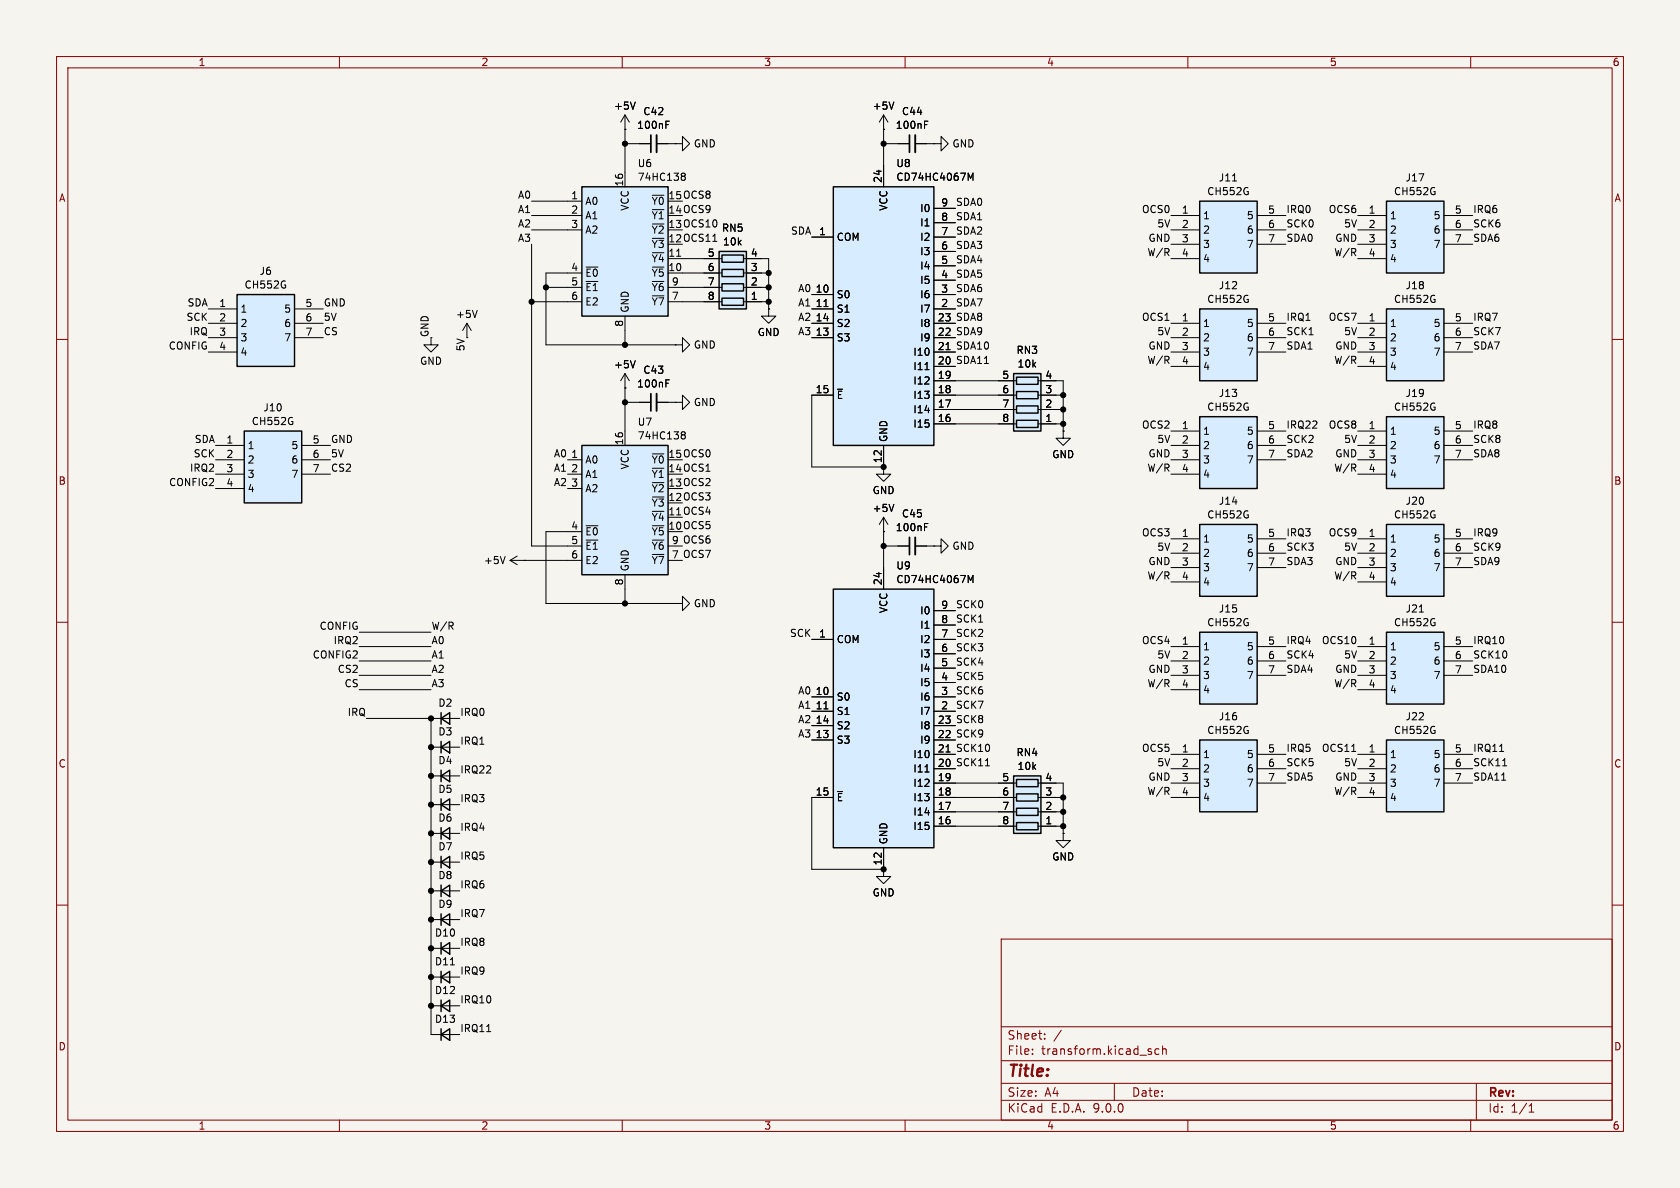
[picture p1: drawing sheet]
<svg xmlns="http://www.w3.org/2000/svg" width="297mm" height="210mm" viewBox="0 0 297 210" stroke-linecap="round" stroke-linejoin="round" font-family="sans-serif">
<path d="M0 0h297v210h-297z" fill="#f5f4ef" stroke="#f5f4ef" stroke-width=".18"/>
<g fill="none" stroke="#840000" stroke-width=".18">
<path d="M10 10h277v190h-277zM12 12h273v186h-273zM60 10v2M110 10v2M160 10v2M210 10v2M260 10v2M10 60h2M285 60h2M10 110h2M285 110h2M10 160h2"/>
<path d="M177 166h108v32h-108zM285 160h2M60 198v2M110 198v2M160 198v2M177 194.5h108M177 191.5h108M177 187.5h108M177 181.5h108M182.5 186.3v.1M182.5 185.5v.1M184.7 183.6v.1"/>
<path d="M184.7 182.8v.1M187.6 182.1l-1.3 2M197 191.5v3M203.2 185.9l.3 .1 .1 .2-.2 .2h-.3M203.2 185.4l.3 .1M204.9 185.5l-.4-.1-.3 .3v.4l.1 .2h.6M205.5 185.5l.2-.1 .4 .1 .1 .9M205.5 184.9v1.5M210 198v2M260 198v2M261 191.5v6.5M270.3 196.6h.9"/>
<path d="M270.3 195.5l.4-.4v1.5"/>
</g>
<path d="M245.1 73.7h10.2v12.7h-10.2z" fill="#d7ecff"/>
<path d="M245.1 73.7h10.2v12.7h-10.2zM78 132.1l1.5-1v2zM78 131.1v2M78 142.2l1.5-1v2.1zM78 141.2v2.1M78 182.9l1.5-1v2zM78 181.9v2" fill="none" stroke="#000" stroke-width=".25"/>
<path d="M188 76.2v1.3h1.2l-1.2 1.2-1.3-1.2h1.3M188 76.2h.1M240 76.2h5.1M240 78.7h5.1M255.3 76.2h5M255.3 78.7h5M240 81.3h5.1M240 83.8h5.1M255.3 81.3h5M76.2 132.1h5.1M76.2 142.2h5.1M76.2 182.9h5.1" fill="none" stroke="#000" stroke-width=".18"/>
<path d="M212.1 130.8h10.1v12.7h-10.1z" fill="#d7ecff"/>
<path d="M212.1 130.8h10.1v12.7h-10.1z" fill="none" stroke="#000" stroke-width=".25"/>
<path d="M207 133.4h5.1M207 135.9h5.1M207 138.4h5.1M222.2 133.4h5.1M222.2 135.9h5.1M222.2 138.4h5.1M207 141h5.1" fill="none" stroke="#000" stroke-width=".18"/>
<path d="M212.1 35.6h10.1v12.7h-10.1z" fill="#d7ecff"/>
<path d="M212.1 35.6h10.1v12.7h-10.1zM78 137.2l1.5-1.1v2.1zM78 136.1v2.1M78 152.4l1.5-1v2zM78 147.3l1.5-1v2zM78 146.3v2M78 151.4v2" fill="none" stroke="#000" stroke-width=".25"/>
<g fill="none" stroke="#000" stroke-width=".18">
<path d="M207 38.1h5.1M217.9 32h.7M222.2 38.1h5.1M207 40.6h5.1M207 43.2h5.1M207 45.7h5.1M222.2 40.6h5.1M222.2 43.2h5.1M76.2 137.2h5.1M76.2 152.4h5.1M76.2 147.3h5.1M188 147.3v1.3h1.2l-1.2 1.3-1.3-1.3h1.3"/>
<path d="M188 147.3h.1"/>
</g>
<path d="M245.1 130.8h10.2v12.7h-10.2z" fill="#d7ecff"/>
<path d="M245.1 130.8h10.2v12.7h-10.2z" fill="none" stroke="#000" stroke-width=".25"/>
<path d="M240 133.4h5.1M240 135.9h5.1M240 138.4h5.1M255.3 133.4h5M255.3 135.9h5M255.3 138.4h5M240 141h5.1" fill="none" stroke="#000" stroke-width=".18"/>
<path d="M245.1 92.7h10.2v12.7h-10.2z" fill="#d7ecff"/>
<path d="M245.1 92.7h10.2v12.7h-10.2z" fill="none" stroke="#000" stroke-width=".25"/>
<path d="M76.2 59.7v1.3h1.3l-1.3 1.2-1.3-1.2h1.3M82.5 57.2l-.7 1.2M82.5 57.2l.8 1.2M82.5 57.2v2.5M84.4 54.9l-.5 1.2M240 95.3h5.1M240 97.8h5.1M255.3 95.3h5M255.3 97.8h5M240 100.3h5.1M240 102.9h5.1M255.3 100.3h5" fill="none" stroke="#000" stroke-width=".18"/>
<path d="M179.2 66h4.8v10.2h-4.8z" fill="#d7ecff"/>
<path d="M179.2 66h4.8v10.2h-4.8zM179.7 74.3h3.8v1.3h-3.8zM179.7 71.8h3.8v1.2h-3.8zM179.7 69.2h3.8v1.3h-3.8zM179.7 66.7h3.8v1.2h-3.8zM78 127l1.5-1v2zM78 126v2" fill="none" stroke="#000" stroke-width=".25"/>
<g fill="none" stroke="#000" stroke-width=".18">
<path d="M176.5 74.9h3.2M176.5 72.4h3.2M176.5 69.9h3.2M176.5 67.3h3.2M183.5 74.9h3.2M183.5 72.4h3.2M183.5 69.9h3.2M183.5 67.3h3.2M156.2 82.6v1.2h1.3l-1.3 1.3-1.3-1.3h1.3M156.2 82.6h.1M156.2 94h.1M156.2 91.4l-.8 1.3"/>
<path d="M156.2 91.4l.8 1.3M156.2 91.4v2.6M158 89.2l-.4 1.2M76.2 127h5.1"/>
</g>
<path d="M41.9 52.1h10.2v12.7h-10.2z" fill="#d7ecff"/>
<path d="M41.9 52.1h10.2v12.7h-10.2z" fill="none" stroke="#000" stroke-width=".25"/>
<path d="M36.8 54.6h5.1M36.8 57.2h5.1M36.8 59.7h5.1M52.1 54.6h5M52.1 57.2h5M52.1 59.7h5M36.8 62.2h5.1" fill="none" stroke="#000" stroke-width=".18"/>
<path d="M43.2 76.2h10.1v12.7h-10.1z" fill="#d7ecff"/>
<path d="M43.2 76.2h10.1v12.7h-10.1z" fill="none" stroke="#000" stroke-width=".25"/>
<g fill="none" stroke="#000" stroke-width=".18">
<path d="M38.1 78.7h5.1M53.3 78.7h5.1M119.4 71.1h1.2v-1.2l1.3 1.2-1.3 1.3v-1.3M119.4 71.1h.1M38.1 81.3h5.1M38.1 83.8h5.1M38.1 86.4h5.1M53.3 81.3h5.1M53.3 83.8h5.1M158.7 96.5h2.1M161.8 96.5h2M163.4 93.2h.5"/>
<path d="M163.4 92.5h.6M165.1 96.5h1.3v-1.2l1.2 1.2-1.2 1.3v-1.3M165.1 96.5h.1"/>
</g>
<path d="M160.8 95v3" fill="none" stroke="#000" stroke-width=".3"/>
<path d="M161.8 95v3" fill="none" stroke="#000" stroke-width=".33"/>
<path d="M245.1 111.8h10.2v12.7h-10.2z" fill="#d7ecff"/>
<path d="M245.1 111.8h10.2v12.7h-10.2z" fill="none" stroke="#000" stroke-width=".25"/>
<path d="M240 114.3h5.1M240 116.8h5.1M240 119.4h5.1M250.9 108.2h.7M255.3 114.3h5M255.3 116.8h5M255.3 119.4h5M240 121.9h5.1" fill="none" stroke="#000" stroke-width=".18"/>
<path d="M245.1 35.6h10.2v12.7h-10.2z" fill="#d7ecff"/>
<path d="M245.1 35.6h10.2v12.7h-10.2z" fill="none" stroke="#000" stroke-width=".25"/>
<path d="M240 38.1h5.1M255.3 38.1h5M240 40.6h5.1M240 43.2h5.1M240 45.7h5.1M255.3 40.6h5M255.3 43.2h5M156.2 153.7v1.2h1.3l-1.3 1.3-1.3-1.3h1.3M156.2 153.7h.1" fill="none" stroke="#000" stroke-width=".18"/>
<path d="M127.1 44.5h4.9v10.1h-4.9z" fill="#d7ecff"/>
<path d="M127.1 44.5h4.9v10.1h-4.9zM127.6 52.7h3.8v1.3h-3.8zM127.6 50.2h3.8v1.2h-3.8zM127.6 47.6h3.8v1.3h-3.8zM127.6 45.1h3.8v1.3h-3.8z" fill="none" stroke="#000" stroke-width=".25"/>
<g fill="none" stroke="#000" stroke-width=".18">
<path d="M112.3 18l-.4 1.3M110.5 22.9h.1M110.5 20.3l-.8 1.3M110.5 20.3l.8 1.3M110.5 20.3v2.6M124.5 53.3h3.1M124.5 50.8h3.1M124.5 48.3h3.1M124.5 45.7h3.1M131.4 53.3h3.2M131.4 50.8h3.2M131.4 48.3h3.2"/>
<path d="M131.4 45.7h3.2"/>
</g>
<path d="M212.1 73.7h10.1v12.7h-10.1z" fill="#d7ecff"/>
<path d="M212.1 73.7h10.1v12.7h-10.1z" fill="none" stroke="#000" stroke-width=".25"/>
<path d="M207 76.2h5.1M207 78.7h5.1M222.2 76.2h5.1M222.2 78.7h5.1M207 81.3h5.1M207 83.8h5.1M222.2 81.3h5.1" fill="none" stroke="#000" stroke-width=".18"/>
<path d="M212.1 92.7h10.1v12.7h-10.1z" fill="#d7ecff"/>
<path d="M212.1 92.7h10.1v12.7h-10.1z" fill="none" stroke="#000" stroke-width=".25"/>
<path d="M207 95.3h5.1M207 97.8h5.1M222.2 95.3h5.1M222.2 97.8h5.1M207 100.3h5.1M207 102.9h5.1M222.2 100.3h5.1" fill="none" stroke="#000" stroke-width=".18"/>
<path d="M147.3 104.1h17.8v45.8h-17.8z" fill="#d7ecff"/>
<path d="M147.3 104.1h17.8v45.8h-17.8zM78 172.7l1.5-1v2zM78 171.7v2" fill="none" stroke="#000" stroke-width=".25"/>
<g fill="none" stroke="#000" stroke-width=".18">
<path d="M143.5 113h3.8M156.2 100.3v3.8M165.1 113h3.8M165.1 108h3.8M165.1 110.5h3.8M165.1 115.6h3.8M165.1 118.1h3.8M171.2 101.7l.4 .9 .4-.9v1.3M143.5 123.2h3.8M143.5 125.7h3.8M143.5 128.3h3.8M143.5 130.8h3.8"/>
<path d="M145.7 125.3h.7M148.1 139.9h.9M163.5 136.5h.7M165.1 123.2h3.8M165.1 125.7h3.8M165.1 128.3h3.8M165.1 130.8h3.8M165.1 120.7h3.8M165.1 133.4h3.8M165.1 135.9h3.8M165.1 138.4h3.8M167.2 132.9h.8"/>
<path d="M143.5 141h3.8M156.2 149.9v3.8M165.1 141h3.8M165.1 143.5h3.8M165.1 146.1h3.8M76.2 172.7h5.1M79.6 170.6h.7"/>
</g>
<path d="M245.1 54.6h10.2v12.7h-10.2z" fill="#d7ecff"/>
<path d="M245.1 54.6h10.2v12.7h-10.2z" fill="none" stroke="#000" stroke-width=".25"/>
<g fill="none" stroke="#000" stroke-width=".18">
<path d="M240 57.2h5.1M240 59.7h5.1M255.3 57.2h5M255.3 59.7h5M113 71.1h2.1M116.1 71.1h2M117.7 67.8h.4M117.7 67.1h.6M119.4 61h1.2v-1.3l1.3 1.3-1.3 1.2v-1.2M119.4 61h.1M240 62.2h5.1M240 64.8h5.1"/>
<path d="M255.3 62.2h5M119.4 106.7h1.2v-1.3l1.3 1.3-1.3 1.3v-1.3M119.4 106.7h.1"/>
</g>
<path d="M115.1 69.6v3" fill="none" stroke="#000" stroke-width=".3"/>
<path d="M116.1 69.6v3" fill="none" stroke="#000" stroke-width=".33"/>
<path d="M102.9 78.7h15.2v22.9h-15.2z" fill="#d7ecff"/>
<path d="M102.9 78.7h15.2v22.9h-15.2z" fill="none" stroke="#000" stroke-width=".25"/>
<g fill="none" stroke="#000" stroke-width=".18">
<path d="M158 18l-.4 1.3M119.4 25.4h1.2v-1.3l1.3 1.3-1.3 1.3v-1.3M119.4 25.4h.1M156.2 22.9h.1M156.2 20.3l-.8 1.3M156.2 20.3l.8 1.3M156.2 20.3v2.6M158.7 25.4h2.1M161.8 25.4h2M163.4 22h.5M163.4 21.4h.6M165.1 25.4h1.3v-1.3l1.2 1.3-1.2 1.3v-1.3"/>
<path d="M165.1 25.4h.1M110.5 68.6h.1M110.5 66v2.6M110.5 76.2v2.5M110.5 66l-.8 1.3M110.5 66l.8 1.3M112.3 63.8l-.4 1.2M120.5 76.8l.2 .1M120.5 76.4l.4-.1 .2 .2 .1 .1-.3 .3M120.7 76.9h.2M120.7 76.9h-.2M120.9 76.9l.3 .2-.1 .4-.2 .1-.4-.1"/>
<path d="M100.3 81.3h2.6M100.3 83.8h2.6M100.3 86.4h2.6M100.3 94h2.6M100.3 96.5h2.6M100.3 99.1h2.6M103.6 92.9h2.1M115.3 80.2h2.1M118.1 96.5h2.5M118.1 99.1h2.5M110.5 101.6v2.5"/>
</g>
<path d="M160.8 23.9v3" fill="none" stroke="#000" stroke-width=".3"/>
<path d="M161.8 23.9v3" fill="none" stroke="#000" stroke-width=".33"/>
<path d="M212.1 111.8h10.1v12.7h-10.1z" fill="#d7ecff"/>
<path d="M212.1 111.8h10.1v12.7h-10.1zM78 167.6l1.5-1v2.1zM78 166.6v2.1" fill="none" stroke="#000" stroke-width=".25"/>
<g fill="none" stroke="#000" stroke-width=".18">
<path d="M89.3 98.4l-.4 1.2M90.2 99.1l1.2 .7M90.2 99.1h2.5M91.4 98.3l-1.2 .8M92.7 99.1h.1M207 114.3h5.1M207 116.8h5.1M207 119.4h5.1M222.2 114.3h5.1M222.2 116.8h5.1M222.2 119.4h5.1M207 121.9h5.1"/>
<path d="M76.2 167.6h5.1"/>
</g>
<path d="M147.3 33h17.8v45.7h-17.8z" fill="#d7ecff"/>
<path d="M147.3 33h17.8v45.7h-17.8zM78 162.6l1.5-1.1v2.1zM78 161.5v2.1" fill="none" stroke="#000" stroke-width=".25"/>
<g fill="none" stroke="#000" stroke-width=".18">
<path d="M156.2 29.2v3.8M165.1 36.8h3.8M165.1 39.4h3.8M171.2 30.6l.4 .9 .4-.9v1.3M143.5 41.9h3.8M143.5 52.1h3.8M143.5 54.6h3.8M143.5 57.2h3.8M143.5 59.7h3.8M145.7 54.2h.7M165.1 41.9h3.8M165.1 52.1h3.8"/>
<path d="M165.1 54.6h3.8M165.1 57.2h3.8M165.1 59.7h3.8M165.1 44.5h3.8M165.1 47h3.8M165.1 49.5h3.8M143.5 69.9h3.8M148.1 68.8h.9M156.2 78.7v3.9M163.5 65.3h.7M165.1 69.9h3.8M165.1 62.2h3.8"/>
<path d="M165.1 64.8h3.8M165.1 67.3h3.8M165.1 72.4h3.8M165.1 74.9h3.8M167.2 61.8h.8M76.2 162.6h5.1"/>
</g>
<path d="M212.1 54.6h10.1v12.7h-10.1z" fill="#d7ecff"/>
<path d="M212.1 54.6h10.1v12.7h-10.1z" fill="none" stroke="#000" stroke-width=".25"/>
<path d="M113 25.4h2.1M116.1 25.4h2M117.7 22h.4M117.7 21.4h.6M207 57.2h5.1M207 59.7h5.1M222.2 57.2h5.1M222.2 59.7h5.1M207 62.2h5.1M207 64.8h5.1M222.2 62.2h5.1" fill="none" stroke="#000" stroke-width=".18"/>
<path d="M115.1 23.9v3" fill="none" stroke="#000" stroke-width=".3"/>
<path d="M116.1 23.9v3" fill="none" stroke="#000" stroke-width=".33"/>
<path d="M179.2 137.2h4.8v10.1h-4.8z" fill="#d7ecff"/>
<path d="M179.2 137.2h4.8v10.1h-4.8zM179.7 137.8h3.8v1.3h-3.8zM78 157.5l1.5-1v2zM78 156.5v2M179.7 145.4h3.8v1.3h-3.8zM179.7 142.9h3.8v1.2h-3.8zM179.7 140.3h3.8v1.3h-3.8zM78 177.8l1.5-1v2zM78 176.8v2" fill="none" stroke="#000" stroke-width=".25"/>
<path d="M135.9 54.6v1.3h1.3l-1.3 1.3-1.3-1.3h1.3M135.9 54.6h.1M176.5 138.4h3.2M183.5 138.4h3.2M76.2 157.5h5.1M176.5 146.1h3.2M176.5 143.5h3.2M176.5 141h3.2M183.5 146.1h3.2M183.5 143.5h3.2M183.5 141h3.2M76.2 177.8h5.1" fill="none" stroke="#000" stroke-width=".18"/>
<path d="M102.9 33h15.2v22.9h-15.2z" fill="#d7ecff"/>
<path d="M102.9 33h15.2v22.9h-15.2z" fill="none" stroke="#000" stroke-width=".25"/>
<g fill="none" stroke="#000" stroke-width=".18">
<path d="M112.3 18l-.4 1.3M158 18l-.4 1.3M94 35.6h8.9M94 38.1h8.9M110.5 22.9h.1M110.5 22.9v10.1M110.5 25.4h4.6M115.3 34.5h2.1M116.1 25.4h3.3M117.7 22h.4M117.7 21.4h.6M120.5 31.1l.2 .1"/>
<path d="M120.5 30.7l.4-.1 .2 .1 .1 .2-.3 .3M120.7 31.2h.2M120.7 31.2h-.2M120.9 31.2l.3 .2-.1 .4-.2 .1-.4-.1M156.2 22.9h.1M156.2 22.9v10.1M156.2 25.4h4.6M161.8 25.4h3.3M163.4 22h.5M163.4 21.4h.6M165.1 36.8h3.8M165.1 39.4h3.8"/>
<path d="M171.2 30.6l.4 .9 .4-.9v1.3M94 40.6h8.9M94 53.3h8.9M94 43.2v53.3h6.3M96.5 50.8h6.4M102.9 48.3h-6.4v12.7h22.9M103.6 47.2h2.1M110.5 55.9v5.1M118.1 48.3h8.9M118.1 50.8h8.9M118.1 53.3h8.9M118.1 45.7h8.9"/>
<path d="M119.6 45.3h.7M126 42.7h.7M132.1 48.3h3.8M132.1 50.8h3.8M132.1 53.3h3.8M132.1 45.7h3.8v8.9M135.9 54.6h.1M143.5 41.9h3.8M143.5 52.1h3.8M143.5 54.6h3.8M143.5 57.2h3.8M143.5 59.7h3.8"/>
<path d="M145.7 54.2h.7M165.1 41.9h3.8M165.1 52.1h3.8M165.1 54.6h3.8M165.1 57.2h3.8M165.1 59.7h3.8M165.1 44.5h3.8M165.1 47h3.8M165.1 49.5h3.8M110.5 68.6h.1M110.5 68.6v7.6M110.5 71.1h4.6"/>
<path d="M112.3 63.8l-.4 1.2M116.1 71.1h3.3M117.7 67.8h.4M117.7 67.1h.6M147.3 69.9h-3.8v12.7h12.7M148.1 68.8h.9M156.2 78.7v3.9M163.5 65.3h.7M165.1 72.4h14M165.1 69.9h14M165.1 74.9h14M165.1 67.3h14"/>
<path d="M165.1 62.2h3.8M165.1 64.8h3.8M167.2 61.8h.8M184.1 72.4h3.9M184.1 67.3h3.9v8.9M184.1 69.9h3.9M184.1 74.9h3.9M188 76.2h.1M92.7 99.1h7.6M100.3 94h-3.8v12.7h22.9M156.2 82.6h.1M156.2 94h.1"/>
<path d="M156.2 96.5h4.6M156.2 94v10.1M158 89.2l-.4 1.2M161.8 96.5h3.3M163.4 93.2h.5M163.4 92.5h.6M63.5 119.4h12.7M63.5 116.8h12.7M63.5 111.8h12.7M63.5 114.3h12.7M110.5 104.1v2.6M143.5 113h3.8"/>
<path d="M165.1 113h3.8M165.1 108h3.8M165.1 110.5h3.8M165.1 115.6h3.8M165.1 118.1h3.8M171.2 101.7l.4 .9 .4-.9v1.3M63.5 121.9h12.7M64.8 127h11.4v55.9M143.5 123.2h3.8M143.5 125.7h3.8M143.5 128.3h3.8M143.5 130.8h3.8"/>
<path d="M145.7 125.3h.7M148.1 139.9h.9M163.5 136.5h.7M165.1 138.4h14M165.1 123.2h3.8M165.1 125.7h3.8M165.1 128.3h3.8M165.1 130.8h3.8M165.1 120.7h3.8M165.1 133.4h3.8M165.1 135.9h3.8M167.2 132.9h.8"/>
<path d="M174.2 135.4h.7M184.1 138.4h3.9v8.9M239 132.8h.7M265.1 132.8h.7M265.7 135.4h.7M147.3 141h-3.8v12.7h12.7M156.2 153.7h.1M156.2 149.9v3.8M165.1 141h14M165.1 143.5h14M165.1 146.1h14M184.1 141h3.9"/>
<path d="M184.1 143.5h3.9M184.1 146.1h3.9M188 147.3h.1M86 182.4h.8"/>
</g>
<g fill="#000" stroke="#000" stroke-width=".18">
<circle cx="110.5" cy="25.4" r=".46"/>
<circle cx="156.2" cy="25.4" r=".46"/>
<circle cx="94" cy="53.3" r=".46"/>
<circle cx="96.5" cy="50.8" r=".46"/>
<circle cx="135.9" cy="48.3" r=".46"/>
<circle cx="135.9" cy="53.3" r=".46"/>
<circle cx="135.9" cy="50.8" r=".46"/>
<circle cx="110.5" cy="71.1" r=".46"/>
<circle cx="110.5" cy="61" r=".46"/>
<circle cx="188" cy="72.4" r=".46"/>
<circle cx="188" cy="69.9" r=".46"/>
<circle cx="188" cy="74.9" r=".46"/>
<circle cx="156.2" cy="96.5" r=".46"/>
<circle cx="156.2" cy="82.6" r=".46"/>
<circle cx="110.5" cy="106.7" r=".46"/>
<circle cx="76.2" cy="127" r=".46"/>
<circle cx="76.2" cy="137.2" r=".46"/>
<circle cx="76.2" cy="132.1" r=".46"/>
<circle cx="76.2" cy="142.2" r=".46"/>
<circle cx="76.2" cy="157.5" r=".46"/>
<circle cx="76.2" cy="152.4" r=".46"/>
<circle cx="76.2" cy="147.3" r=".46"/>
<circle cx="156.2" cy="153.7" r=".46"/>
<circle cx="188" cy="141" r=".46"/>
<circle cx="188" cy="146.1" r=".46"/>
<circle cx="188" cy="143.5" r=".46"/>
<circle cx="76.2" cy="172.7" r=".46"/>
<circle cx="76.2" cy="177.8" r=".46"/>
<circle cx="76.2" cy="162.6" r=".46"/>
<circle cx="76.2" cy="167.6" r=".46"/>
</g>
<text font-size="2.8" fill="#840000" x="178" y="190.9">Title:</text>
<g font-size="2.1" fill="#840000">
<text x="178" y="184">Sheet:</text>
<text x="178" y="186.7">File:</text>
<text x="184.1" y="186.7">transform.kicad_sch</text>
<text x="178" y="196.9">KiCad</text>
<text x="178" y="194.1">Size:</text>
<text x="184.7" y="194.1">A4</text>
<text x="185.7" y="196.9">E.D.A.</text>
<text x="193.3" y="196.9">9.0.0</text>
<text x="200" y="194.1">Date:</text>
<text x="263" y="194.3">Rev:</text>
<text x="263" y="196.9">Id:</text>
<text x="267.1" y="196.9">1/1</text>
</g>
<g font-size="1.8" fill="#840000">
<text x="35" y="11.9">1</text>
<text x="85" y="11.9">2</text>
<text x="135" y="11.9">3</text>
<text x="185" y="11.9">4</text>
<text x="235" y="11.9">5</text>
<text x="285" y="11.9">6</text>
<text x="10.3" y="35.9">A</text>
<text x="285.3" y="35.9">A</text>
<text x="10.3" y="85.9">B</text>
<text x="285.3" y="85.9">B</text>
<text x="10.3" y="135.9">C</text>
<text x="285.3" y="135.9">C</text>
<text x="10.3" y="185.9">D</text>
<text x="285.3" y="185.9">D</text>
<text x="35" y="199.9">1</text>
<text x="85" y="199.9">2</text>
<text x="135" y="199.9">3</text>
<text x="185" y="199.9">4</text>
<text x="235" y="199.9">5</text>
<text x="285" y="199.9">6</text>
</g>
<g font-size="1.8">
<text x="108.5" y="19.6">+5V</text>
<text x="112.5" y="23">100nF</text>
<text x="113.6" y="20.6">C42</text>
<text x="154.2" y="19.6">+5V</text>
<text x="158.3" y="23">100nF</text>
<text x="159.4" y="20.6">C44</text>
<text x="112.6" y="29.7">U6</text>
<text x="122.6" y="26.3">GND</text>
<text x="158.4" y="29.7">U8</text>
<text x="168.3" y="26.3">GND</text>
<text x="91.5" y="35.2">A0</text>
<text x="100.9" y="35.3">1</text>
<text x="110.2" y="33.1" transform="rotate(-90 110.2 33.1)">16</text>
<text x="112.6" y="32.2">74HC138</text>
<text x="118.1" y="35.3">15 OCS8</text>
<text x="156" y="32.4" transform="rotate(-90 156 32.4)">24</text>
<text x="158.4" y="32.2">CD74HC4067M</text>
<text x="213.3" y="34.7">CH552G</text>
<text x="215.4" y="32.3">J11</text>
<text x="246.3" y="34.7">CH552G</text>
<text x="248.4" y="32.3">J17</text>
<text x="91.5" y="40.3">A2</text>
<text x="91.5" y="37.8">A1</text>
<text x="100.9" y="37.8">2</text>
<text x="100.9" y="40.4">3</text>
<text x="103.4" y="36.4">A0</text>
<text x="103.4" y="39">A1</text>
<text x="103.4" y="41.5">A2</text>
<text x="111.4" y="37.4" transform="rotate(-90 111.4 37.4)">VCC</text>
<text x="115.1" y="36.4">~{Y0}</text>
<text x="115.1" y="39">~{Y1}</text>
<text x="115.1" y="41.5">~{Y2}</text>
<text x="118.1" y="37.8">14 OCS9</text>
<text x="118.1" y="40.4">13 OCS10</text>
<text x="127.5" y="41.2">RN5</text>
<text x="139.7" y="41.6">SDA</text>
<text x="144.7" y="41.7">1</text>
<text x="157.1" y="37.4" transform="rotate(-90 157.1 37.4)">VCC</text>
<text x="162.6" y="37.7">I0</text>
<text x="162.6" y="40.2">I1</text>
<text x="166.3" y="36.6">9</text>
<text x="166.3" y="39.1">8</text>
<text x="166.3" y="41.7">7</text>
<text x="168.9" y="36.5">SDA0</text>
<text x="168.9" y="39">SDA1</text>
<text x="168.9" y="41.6">SDA2</text>
<text x="201.8" y="37.8">OCS0</text>
<text x="204.5" y="40.3">5V</text>
<text x="208.8" y="37.8">1</text>
<text x="208.8" y="40.4">2</text>
<text x="212.6" y="39">1</text>
<text x="212.6" y="41.5">2</text>
<text x="220.3" y="39">5</text>
<text x="220.3" y="41.5">6</text>
<text x="224.1" y="37.8">5</text>
<text x="224.1" y="40.4">6</text>
<text x="227.3" y="40.3">SCK0</text>
<text x="227.3" y="37.8">IRQ0</text>
<text x="234.8" y="37.8">OCS6</text>
<text x="237.5" y="40.3">5V</text>
<text x="241.9" y="37.8">1</text>
<text x="241.9" y="40.4">2</text>
<text x="245.6" y="39">1</text>
<text x="245.6" y="41.5">2</text>
<text x="253.3" y="39">5</text>
<text x="253.3" y="41.5">6</text>
<text x="257.1" y="37.8">5</text>
<text x="257.1" y="40.4">6</text>
<text x="260.3" y="37.8">IRQ6</text>
<text x="260.3" y="40.3">SCK6</text>
<text x="91.5" y="42.8">A3</text>
<text x="115.1" y="44">~{Y3}</text>
<text x="115.1" y="46.6">~{Y4}</text>
<text x="118.1" y="42.9">12 OCS11</text>
<text x="118.1" y="45.5">11</text>
<text x="125" y="45.5">5</text>
<text x="127.7" y="43.6">10k</text>
<text x="132.6" y="45.5">4</text>
<text x="147.8" y="42.8">COM</text>
<text x="162.6" y="42.8">I2</text>
<text x="162.6" y="45.3">I3</text>
<text x="162.6" y="47.9">I4</text>
<text x="166.3" y="44.2">6</text>
<text x="166.3" y="46.7">5</text>
<text x="168.9" y="46.6">SDA4</text>
<text x="168.9" y="44.1">SDA3</text>
<text x="202.8" y="45.4">W/R</text>
<text x="202.9" y="42.8">GND</text>
<text x="208.8" y="42.9">3</text>
<text x="208.8" y="45.5">4</text>
<text x="212.6" y="44">3</text>
<text x="212.6" y="46.6">4</text>
<text x="220.3" y="44">7</text>
<text x="224.1" y="42.9">7</text>
<text x="227.3" y="42.8">SDA0</text>
<text x="235.8" y="45.4">W/R</text>
<text x="236" y="42.8">GND</text>
<text x="241.9" y="42.9">3</text>
<text x="241.9" y="45.5">4</text>
<text x="245.6" y="44">3</text>
<text x="245.6" y="46.6">4</text>
<text x="253.3" y="44">7</text>
<text x="257.1" y="42.9">7</text>
<text x="260.3" y="42.8">SDA6</text>
<text x="43.1" y="51.2">CH552G</text>
<text x="45.8" y="48.8">J6</text>
<text x="100.9" y="48">4</text>
<text x="100.9" y="50.5">5</text>
<text x="100.9" y="53.1">6</text>
<text x="103.4" y="49.1">~{E0}</text>
<text x="103.4" y="51.7">~{E1}</text>
<text x="115.1" y="49.1">~{Y5}</text>
<text x="115.1" y="51.7">~{Y6}</text>
<text x="118.1" y="48">10</text>
<text x="118.7" y="50.5">9</text>
<text x="118.7" y="53.1">7</text>
<text x="125" y="53.1">8</text>
<text x="125" y="50.5">7</text>
<text x="125" y="48">6</text>
<text x="132.6" y="53.1">1</text>
<text x="132.6" y="50.5">2</text>
<text x="132.6" y="48">3</text>
<text x="141" y="51.7">A0</text>
<text x="144.1" y="51.8">10</text>
<text x="147.8" y="52.9">S0</text>
<text x="162.6" y="50.4">I5</text>
<text x="162.6" y="52.9">I6</text>
<text x="166.3" y="49.3">4</text>
<text x="166.3" y="51.8">3</text>
<text x="168.9" y="51.7">SDA6</text>
<text x="168.9" y="49.2">SDA5</text>
<text x="213.3" y="53.8">CH552G</text>
<text x="215.4" y="51.3">J12</text>
<text x="246.3" y="53.8">CH552G</text>
<text x="248.4" y="51.3">J18</text>
<text x="32.9" y="56.8">SCK</text>
<text x="33.1" y="54.3">SDA</text>
<text x="33.4" y="59.3">IRQ</text>
<text x="38.7" y="54.4">1</text>
<text x="38.7" y="56.9">2</text>
<text x="38.7" y="59.4">3</text>
<text x="42.4" y="55.5">1</text>
<text x="42.4" y="58">2</text>
<text x="50.1" y="55.5">5</text>
<text x="50.1" y="58">6</text>
<text x="53.9" y="54.4">5</text>
<text x="53.9" y="56.9">6</text>
<text x="53.9" y="59.4">7</text>
<text x="57.1" y="56.8">5V</text>
<text x="57.1" y="59.3">CS</text>
<text x="57.1" y="54.3">GND</text>
<text x="75.9" y="59.7" transform="rotate(-90 75.9 59.7)">GND</text>
<text x="80.5" y="56.4">+5V</text>
<text x="103.4" y="54.2">E2</text>
<text x="110.2" y="57.9" transform="rotate(-90 110.2 57.9)">8</text>
<text x="111.4" y="55.4" transform="rotate(-90 111.4 55.4)">GND</text>
<text x="115.1" y="54.2">~{Y7}</text>
<text x="133.9" y="59.6">GND</text>
<text x="141" y="56.8">A2</text>
<text x="141" y="54.3">A1</text>
<text x="141" y="59.3">A3</text>
<text x="144.1" y="54.4">11</text>
<text x="144.1" y="56.9">14</text>
<text x="144.1" y="59.4">13</text>
<text x="147.8" y="55.5">S1</text>
<text x="147.8" y="58">S2</text>
<text x="162.6" y="55.5">I7</text>
<text x="162.6" y="58">I8</text>
<text x="165.7" y="56.9">23</text>
<text x="165.7" y="59.4">22</text>
<text x="166.3" y="54.4">2</text>
<text x="168.9" y="59.3">SDA9</text>
<text x="168.9" y="56.8">SDA8</text>
<text x="168.9" y="54.3">SDA7</text>
<text x="201.8" y="56.8">OCS1</text>
<text x="204.5" y="59.3">5V</text>
<text x="208.8" y="56.9">1</text>
<text x="208.8" y="59.4">2</text>
<text x="212.6" y="58">1</text>
<text x="220.3" y="58">5</text>
<text x="224.1" y="56.9">5</text>
<text x="224.1" y="59.4">6</text>
<text x="227.3" y="59.3">SCK1</text>
<text x="227.3" y="56.8">IRQ1</text>
<text x="234.8" y="56.8">OCS7</text>
<text x="237.5" y="59.3">5V</text>
<text x="241.9" y="56.9">1</text>
<text x="241.9" y="59.4">2</text>
<text x="245.6" y="58">1</text>
<text x="253.3" y="58">5</text>
<text x="257.1" y="56.9">5</text>
<text x="257.1" y="59.4">6</text>
<text x="260.3" y="56.8">IRQ7</text>
<text x="260.3" y="59.3">SCK7</text>
<text x="29.7" y="61.9">CONFIG</text>
<text x="38.7" y="62">4</text>
<text x="42.4" y="60.6">3</text>
<text x="42.4" y="63.1">4</text>
<text x="50.1" y="60.6">7</text>
<text x="74.2" y="64.7">GND</text>
<text x="82.2" y="62.2" transform="rotate(-90 82.2 62.2)">5V</text>
<text x="108.5" y="65.3">+5V</text>
<text x="122.6" y="61.8">GND</text>
<text x="147.8" y="60.6">S3</text>
<text x="161.4" y="63.1">I10</text>
<text x="161.4" y="65.6">I11</text>
<text x="162.6" y="60.6">I9</text>
<text x="165.7" y="62">21</text>
<text x="165.7" y="64.5">20</text>
<text x="168.9" y="64.4">SDA11</text>
<text x="168.9" y="61.9">SDA10</text>
<text x="179.6" y="62.8">RN3</text>
<text x="179.8" y="65.2">10k</text>
<text x="202.8" y="64.4">W/R</text>
<text x="202.9" y="61.9">GND</text>
<text x="208.8" y="62">3</text>
<text x="208.8" y="64.5">4</text>
<text x="212.6" y="60.6">2</text>
<text x="212.6" y="63.1">3</text>
<text x="212.6" y="65.6">4</text>
<text x="220.3" y="60.6">6</text>
<text x="220.3" y="63.1">7</text>
<text x="224.1" y="62">7</text>
<text x="227.3" y="61.9">SDA1</text>
<text x="235.8" y="64.4">W/R</text>
<text x="236" y="61.9">GND</text>
<text x="241.9" y="62">3</text>
<text x="241.9" y="64.5">4</text>
<text x="245.6" y="60.6">2</text>
<text x="245.6" y="63.1">3</text>
<text x="245.6" y="65.6">4</text>
<text x="253.3" y="60.6">6</text>
<text x="253.3" y="63.1">7</text>
<text x="257.1" y="62">7</text>
<text x="260.3" y="61.9">SDA7</text>
<text x="112.5" y="68.7">100nF</text>
<text x="113.6" y="66.3">C43</text>
<text x="122.6" y="72">GND</text>
<text x="144.1" y="69.6">15</text>
<text x="147.8" y="70.7">~{E}</text>
<text x="161.4" y="68.2">I12</text>
<text x="161.4" y="70.7">I13</text>
<text x="165.7" y="67.1">19</text>
<text x="165.7" y="69.6">18</text>
<text x="177.1" y="69.6">6</text>
<text x="177.1" y="67.1">5</text>
<text x="184.7" y="69.6">3</text>
<text x="184.7" y="67.1">4</text>
<text x="215.4" y="70.4">J13</text>
<text x="248.4" y="70.4">J19</text>
<text x="44.4" y="75.3">CH552G</text>
<text x="46.5" y="72.9">J10</text>
<text x="112.6" y="75.5">U7</text>
<text x="112.6" y="77.9">74HC138</text>
<text x="161.4" y="73.3">I14</text>
<text x="161.4" y="75.8">I15</text>
<text x="165.7" y="72.1">17</text>
<text x="165.7" y="74.7">16</text>
<text x="177.1" y="74.7">8</text>
<text x="177.1" y="72.1">7</text>
<text x="184.7" y="74.7">1</text>
<text x="184.7" y="72.1">2</text>
<text x="201.8" y="75.9">OCS2</text>
<text x="208.8" y="75.9">1</text>
<text x="212.6" y="77.1">1</text>
<text x="213.3" y="72.8">CH552G</text>
<text x="220.3" y="77.1">5</text>
<text x="224.1" y="75.9">5</text>
<text x="227.3" y="75.9">IRQ22</text>
<text x="234.8" y="75.9">OCS8</text>
<text x="241.9" y="75.9">1</text>
<text x="245.6" y="77.1">1</text>
<text x="246.3" y="72.8">CH552G</text>
<text x="253.3" y="77.1">5</text>
<text x="257.1" y="75.9">5</text>
<text x="260.3" y="75.9">IRQ8</text>
<text x="33.5" y="83.5">IRQ2</text>
<text x="34.1" y="80.9">SCK</text>
<text x="34.3" y="78.4">SDA</text>
<text x="39.9" y="78.5">1</text>
<text x="39.9" y="81">2</text>
<text x="39.9" y="83.6">3</text>
<text x="43.7" y="79.6">1</text>
<text x="43.7" y="82.1">2</text>
<text x="51.4" y="79.6">5</text>
<text x="51.4" y="82.1">6</text>
<text x="55.2" y="78.5">5</text>
<text x="55.2" y="81">6</text>
<text x="55.2" y="83.6">7</text>
<text x="58.4" y="80.9">5V</text>
<text x="58.4" y="83.5">CS2</text>
<text x="58.4" y="78.4">GND</text>
<text x="97.8" y="83.5">A1</text>
<text x="97.8" y="80.9">A0</text>
<text x="100.9" y="81">1</text>
<text x="100.9" y="83.6">2</text>
<text x="103.4" y="82.1">A0</text>
<text x="110.2" y="78.8" transform="rotate(-90 110.2 78.8)">16</text>
<text x="111.4" y="83.1" transform="rotate(-90 111.4 83.1)">VCC</text>
<text x="115.1" y="82.1">~{Y0}</text>
<text x="118.1" y="81">15 OCS0</text>
<text x="118.1" y="83.6">14 OCS1</text>
<text x="156" y="82" transform="rotate(-90 156 82)">12</text>
<text x="157.1" y="78.2" transform="rotate(-90 157.1 78.2)">GND</text>
<text x="185.9" y="81.2">GND</text>
<text x="202.8" y="83.5">W/R</text>
<text x="202.9" y="80.9">GND</text>
<text x="204.5" y="78.4">5V</text>
<text x="208.8" y="78.5">2</text>
<text x="208.8" y="81">3</text>
<text x="208.8" y="83.6">4</text>
<text x="212.6" y="79.6">2</text>
<text x="212.6" y="82.1">3</text>
<text x="220.3" y="79.6">6</text>
<text x="220.3" y="82.1">7</text>
<text x="224.1" y="78.5">6</text>
<text x="224.1" y="81">7</text>
<text x="227.3" y="80.9">SDA2</text>
<text x="227.3" y="78.4">SCK2</text>
<text x="235.8" y="83.5">W/R</text>
<text x="236" y="80.9">GND</text>
<text x="237.5" y="78.4">5V</text>
<text x="241.9" y="78.5">2</text>
<text x="241.9" y="81">3</text>
<text x="241.9" y="83.6">4</text>
<text x="245.6" y="79.6">2</text>
<text x="245.6" y="82.1">3</text>
<text x="253.3" y="79.6">6</text>
<text x="253.3" y="82.1">7</text>
<text x="257.1" y="78.5">6</text>
<text x="257.1" y="81">7</text>
<text x="260.3" y="78.4">SCK8</text>
<text x="260.3" y="80.9">SDA8</text>
<text x="29.8" y="86">CONFIG2</text>
<text x="39.9" y="86.1">4</text>
<text x="43.7" y="84.7">3</text>
<text x="43.7" y="87.2">4</text>
<text x="51.4" y="84.7">7</text>
<text x="97.8" y="86">A2</text>
<text x="100.9" y="86.1">3</text>
<text x="103.4" y="84.7">A1</text>
<text x="103.4" y="87.2">A2</text>
<text x="115.1" y="84.7">~{Y1}</text>
<text x="115.1" y="87.2">~{Y2}</text>
<text x="115.1" y="89.8">~{Y3}</text>
<text x="118.1" y="86.1">13 OCS2</text>
<text x="118.1" y="88.6">12 OCS3</text>
<text x="154.2" y="87.5">GND</text>
<text x="212.6" y="84.7">4</text>
<text x="215.4" y="89.4">J14</text>
<text x="245.6" y="84.7">4</text>
<text x="248.4" y="89.4">J20</text>
<text x="100.9" y="93.7">4</text>
<text x="103.4" y="94.8">~{E0}</text>
<text x="115.1" y="92.3">~{Y4}</text>
<text x="115.1" y="94.8">~{Y5}</text>
<text x="118.1" y="91.2">11 OCS4</text>
<text x="118.1" y="93.7">10 OCS5</text>
<text x="154.2" y="90.7">+5V</text>
<text x="158.3" y="94.1">100nF</text>
<text x="159.4" y="91.7">C45</text>
<text x="201.8" y="94.9">OCS3</text>
<text x="208.8" y="95">1</text>
<text x="213.3" y="91.9">CH552G</text>
<text x="224.1" y="95">5</text>
<text x="227.3" y="94.9">IRQ3</text>
<text x="234.8" y="94.9">OCS9</text>
<text x="241.9" y="95">1</text>
<text x="246.3" y="91.9">CH552G</text>
<text x="257.1" y="95">5</text>
<text x="260.3" y="94.9">IRQ9</text>
<text x="85.5" y="99.9">+5V</text>
<text x="100.9" y="96.3">5</text>
<text x="100.9" y="98.8">6</text>
<text x="103.4" y="97.4">~{E1}</text>
<text x="103.4" y="99.9">E2</text>
<text x="111.4" y="101.1" transform="rotate(-90 111.4 101.1)">GND</text>
<text x="115.1" y="97.4">~{Y6}</text>
<text x="115.1" y="99.9">~{Y7}</text>
<text x="118.7" y="96.3">9 OCS6</text>
<text x="118.7" y="98.8">7 OCS7</text>
<text x="158.4" y="100.9">U9</text>
<text x="168.3" y="97.4">GND</text>
<text x="202.9" y="100">GND</text>
<text x="204.5" y="97.4">5V</text>
<text x="208.8" y="97.5">2</text>
<text x="208.8" y="100.1">3</text>
<text x="212.6" y="96.1">1</text>
<text x="212.6" y="98.7">2</text>
<text x="212.6" y="101.2">3</text>
<text x="220.3" y="96.1">5</text>
<text x="220.3" y="98.7">6</text>
<text x="220.3" y="101.2">7</text>
<text x="224.1" y="97.5">6</text>
<text x="224.1" y="100.1">7</text>
<text x="227.3" y="100">SDA3</text>
<text x="227.3" y="97.4">SCK3</text>
<text x="236" y="100">GND</text>
<text x="237.5" y="97.4">5V</text>
<text x="241.9" y="97.5">2</text>
<text x="241.9" y="100.1">3</text>
<text x="245.6" y="96.1">1</text>
<text x="245.6" y="98.7">2</text>
<text x="245.6" y="101.2">3</text>
<text x="253.3" y="96.1">5</text>
<text x="253.3" y="98.7">6</text>
<text x="253.3" y="101.2">7</text>
<text x="257.1" y="97.5">6</text>
<text x="257.1" y="100.1">7</text>
<text x="260.3" y="100">SDA9</text>
<text x="260.3" y="97.4">SCK9</text>
<text x="110.2" y="103.6" transform="rotate(-90 110.2 103.6)">8</text>
<text x="122.6" y="107.5">GND</text>
<text x="156" y="103.5" transform="rotate(-90 156 103.5)">24</text>
<text x="158.4" y="103.3">CD74HC4067M</text>
<text x="166.3" y="107.7">9</text>
<text x="168.9" y="107.6">SCK0</text>
<text x="202.8" y="102.5">W/R</text>
<text x="208.8" y="102.6">4</text>
<text x="212.6" y="103.7">4</text>
<text x="235.8" y="102.5">W/R</text>
<text x="241.9" y="102.6">4</text>
<text x="245.6" y="103.7">4</text>
<text x="56.4" y="111.4">CONFIG</text>
<text x="58.9" y="114">IRQ2</text>
<text x="76.2" y="111.4">W/R</text>
<text x="76.2" y="114">A0</text>
<text x="139.6" y="112.7">SCK</text>
<text x="144.7" y="112.8">1</text>
<text x="147.8" y="113.9">COM</text>
<text x="157.1" y="108.5" transform="rotate(-90 157.1 108.5)">VCC</text>
<text x="162.6" y="108.8">I0</text>
<text x="162.6" y="111.4">I1</text>
<text x="162.6" y="113.9">I2</text>
<text x="166.3" y="110.2">8</text>
<text x="166.3" y="112.8">7</text>
<text x="168.9" y="112.7">SCK2</text>
<text x="168.9" y="110.1">SCK1</text>
<text x="201.8" y="114">OCS4</text>
<text x="213.3" y="110.9">CH552G</text>
<text x="215.4" y="108.5">J15</text>
<text x="227.3" y="114">IRQ4</text>
<text x="233.6" y="114">OCS10</text>
<text x="246.3" y="110.9">CH552G</text>
<text x="248.4" y="108.5">J21</text>
<text x="260.3" y="114">IRQ10</text>
<text x="55.2" y="116.5">CONFIG2</text>
<text x="59.6" y="119">CS2</text>
<text x="76.2" y="119">A2</text>
<text x="76.2" y="116.5">A1</text>
<text x="162.6" y="116.4">I3</text>
<text x="162.6" y="119">I4</text>
<text x="166.3" y="115.3">6</text>
<text x="166.3" y="117.9">5</text>
<text x="168.9" y="117.8">SCK4</text>
<text x="168.9" y="115.2">SCK3</text>
<text x="202.9" y="119">GND</text>
<text x="204.5" y="116.5">5V</text>
<text x="208.8" y="114">1</text>
<text x="208.8" y="116.6">2</text>
<text x="208.8" y="119.1">3</text>
<text x="212.6" y="115.2">1</text>
<text x="212.6" y="117.7">2</text>
<text x="220.3" y="115.2">5</text>
<text x="220.3" y="117.7">6</text>
<text x="224.1" y="114">5</text>
<text x="224.1" y="116.6">6</text>
<text x="224.1" y="119.1">7</text>
<text x="227.3" y="116.5">SCK4</text>
<text x="227.3" y="119">SDA4</text>
<text x="236" y="119">GND</text>
<text x="237.5" y="116.5">5V</text>
<text x="241.9" y="114">1</text>
<text x="241.9" y="116.6">2</text>
<text x="241.9" y="119.1">3</text>
<text x="245.6" y="115.2">1</text>
<text x="245.6" y="117.7">2</text>
<text x="253.3" y="115.2">5</text>
<text x="253.3" y="117.7">6</text>
<text x="257.1" y="114">5</text>
<text x="257.1" y="116.6">6</text>
<text x="257.1" y="119.1">7</text>
<text x="260.3" y="116.5">SCK10</text>
<text x="260.3" y="119">SDA10</text>
<text x="60.8" y="121.6">CS</text>
<text x="76.2" y="121.6">A3</text>
<text x="77.4" y="125.1">D2</text>
<text x="141" y="125.4">A1</text>
<text x="141" y="122.8">A0</text>
<text x="144.1" y="122.9">10</text>
<text x="144.1" y="125.5">11</text>
<text x="147.8" y="124.1">S0</text>
<text x="162.6" y="121.5">I5</text>
<text x="162.6" y="124.1">I6</text>
<text x="166.3" y="120.4">4</text>
<text x="166.3" y="122.9">3</text>
<text x="166.3" y="125.5">2</text>
<text x="168.9" y="120.3">SCK5</text>
<text x="168.9" y="125.4">SCK7</text>
<text x="168.9" y="122.8">SCK6</text>
<text x="202.8" y="121.6">W/R</text>
<text x="208.8" y="121.7">4</text>
<text x="212.6" y="120.2">3</text>
<text x="212.6" y="122.8">4</text>
<text x="220.3" y="120.2">7</text>
<text x="235.8" y="121.6">W/R</text>
<text x="241.9" y="121.7">4</text>
<text x="245.6" y="120.2">3</text>
<text x="245.6" y="122.8">4</text>
<text x="253.3" y="120.2">7</text>
<text x="61.4" y="126.7">IRQ</text>
<text x="77.4" y="130.2">D3</text>
<text x="81.3" y="131.7">IRQ1</text>
<text x="81.3" y="126.7">IRQ0</text>
<text x="141" y="130.5">A3</text>
<text x="141" y="127.9">A2</text>
<text x="144.1" y="128">14</text>
<text x="144.1" y="130.6">13</text>
<text x="147.8" y="126.6">S1</text>
<text x="147.8" y="129.1">S2</text>
<text x="147.8" y="131.7">S3</text>
<text x="162.6" y="126.6">I7</text>
<text x="162.6" y="129.1">I8</text>
<text x="162.6" y="131.7">I9</text>
<text x="165.7" y="128">23</text>
<text x="165.7" y="130.6">22</text>
<text x="168.9" y="127.9">SCK8</text>
<text x="168.9" y="130.5">SCK9</text>
<text x="213.3" y="130">CH552G</text>
<text x="215.4" y="127.5">J16</text>
<text x="246.3" y="130">CH552G</text>
<text x="248.4" y="127.5">J22</text>
<text x="77.4" y="135.3">D4</text>
<text x="81.3" y="136.8">IRQ22</text>
<text x="161.4" y="134.2">I10</text>
<text x="161.4" y="136.8">I11</text>
<text x="165.7" y="133.1">21</text>
<text x="165.7" y="135.6">20</text>
<text x="168.9" y="135.5">SCK11</text>
<text x="168.9" y="133">SCK10</text>
<text x="179.6" y="133.9">RN4</text>
<text x="179.8" y="136.3">10k</text>
<text x="201.8" y="133">OCS5</text>
<text x="204.5" y="135.5">5V</text>
<text x="208.8" y="133.1">1</text>
<text x="208.8" y="135.6">2</text>
<text x="212.6" y="134.2">1</text>
<text x="212.6" y="136.8">2</text>
<text x="220.3" y="134.2">5</text>
<text x="220.3" y="136.8">6</text>
<text x="224.1" y="133.1">5</text>
<text x="224.1" y="135.6">6</text>
<text x="227.3" y="135.5">SCK5</text>
<text x="227.3" y="133">IRQ5</text>
<text x="233.6" y="133">OCS11</text>
<text x="237.5" y="135.5">5V</text>
<text x="241.9" y="133.1">1</text>
<text x="241.9" y="135.6">2</text>
<text x="245.6" y="134.2">1</text>
<text x="245.6" y="136.8">2</text>
<text x="253.3" y="134.2">5</text>
<text x="253.3" y="136.8">6</text>
<text x="257.1" y="133.1">5</text>
<text x="257.1" y="135.6">6</text>
<text x="260.3" y="135.5">SCK11</text>
<text x="260.3" y="133">IRQ11</text>
<text x="77.4" y="140.4">D5</text>
<text x="81.3" y="141.9">IRQ3</text>
<text x="144.1" y="140.7">15</text>
<text x="147.8" y="141.8">~{E}</text>
<text x="161.4" y="139.3">I12</text>
<text x="161.4" y="141.8">I13</text>
<text x="165.7" y="138.2">19</text>
<text x="165.7" y="140.7">18</text>
<text x="165.7" y="143.3">17</text>
<text x="177.1" y="143.3">7</text>
<text x="177.1" y="140.7">6</text>
<text x="177.1" y="138.2">5</text>
<text x="184.7" y="143.3">2</text>
<text x="184.7" y="140.7">3</text>
<text x="184.7" y="138.2">4</text>
<text x="202.8" y="140.6">W/R</text>
<text x="202.9" y="138.1">GND</text>
<text x="208.8" y="138.2">3</text>
<text x="208.8" y="140.7">4</text>
<text x="212.6" y="139.3">3</text>
<text x="212.6" y="141.8">4</text>
<text x="220.3" y="139.3">7</text>
<text x="224.1" y="138.2">7</text>
<text x="227.3" y="138.1">SDA5</text>
<text x="235.8" y="140.6">W/R</text>
<text x="236" y="138.1">GND</text>
<text x="241.9" y="138.2">3</text>
<text x="241.9" y="140.7">4</text>
<text x="245.6" y="139.3">3</text>
<text x="245.6" y="141.8">4</text>
<text x="253.3" y="139.3">7</text>
<text x="257.1" y="138.2">7</text>
<text x="260.3" y="138.1">SDA11</text>
<text x="77.4" y="145.4">D6</text>
<text x="81.3" y="147">IRQ4</text>
<text x="157.1" y="149.4" transform="rotate(-90 157.1 149.4)">GND</text>
<text x="161.4" y="144.4">I14</text>
<text x="161.4" y="146.9">I15</text>
<text x="165.7" y="145.8">16</text>
<text x="177.1" y="145.8">8</text>
<text x="184.7" y="145.8">1</text>
<text x="77.4" y="150.5">D7</text>
<text x="77.4" y="155.6">D8</text>
<text x="81.3" y="152.1">IRQ5</text>
<text x="156" y="153.1" transform="rotate(-90 156 153.1)">12</text>
<text x="185.9" y="152.3">GND</text>
<text x="77.4" y="160.7">D9</text>
<text x="81.3" y="157.1">IRQ6</text>
<text x="154.2" y="158.7">GND</text>
<text x="76.8" y="165.8">D10</text>
<text x="81.3" y="167.3">IRQ8</text>
<text x="81.3" y="162.2">IRQ7</text>
<text x="76.8" y="170.8">D11</text>
<text x="81.3" y="172.4">IRQ9</text>
<text x="76.8" y="175.9">D12</text>
<text x="81.3" y="177.5">IRQ10</text>
<text x="76.8" y="181">D13</text>
<text x="81.3" y="182.5">IRQ11</text>
</g>
</svg>
